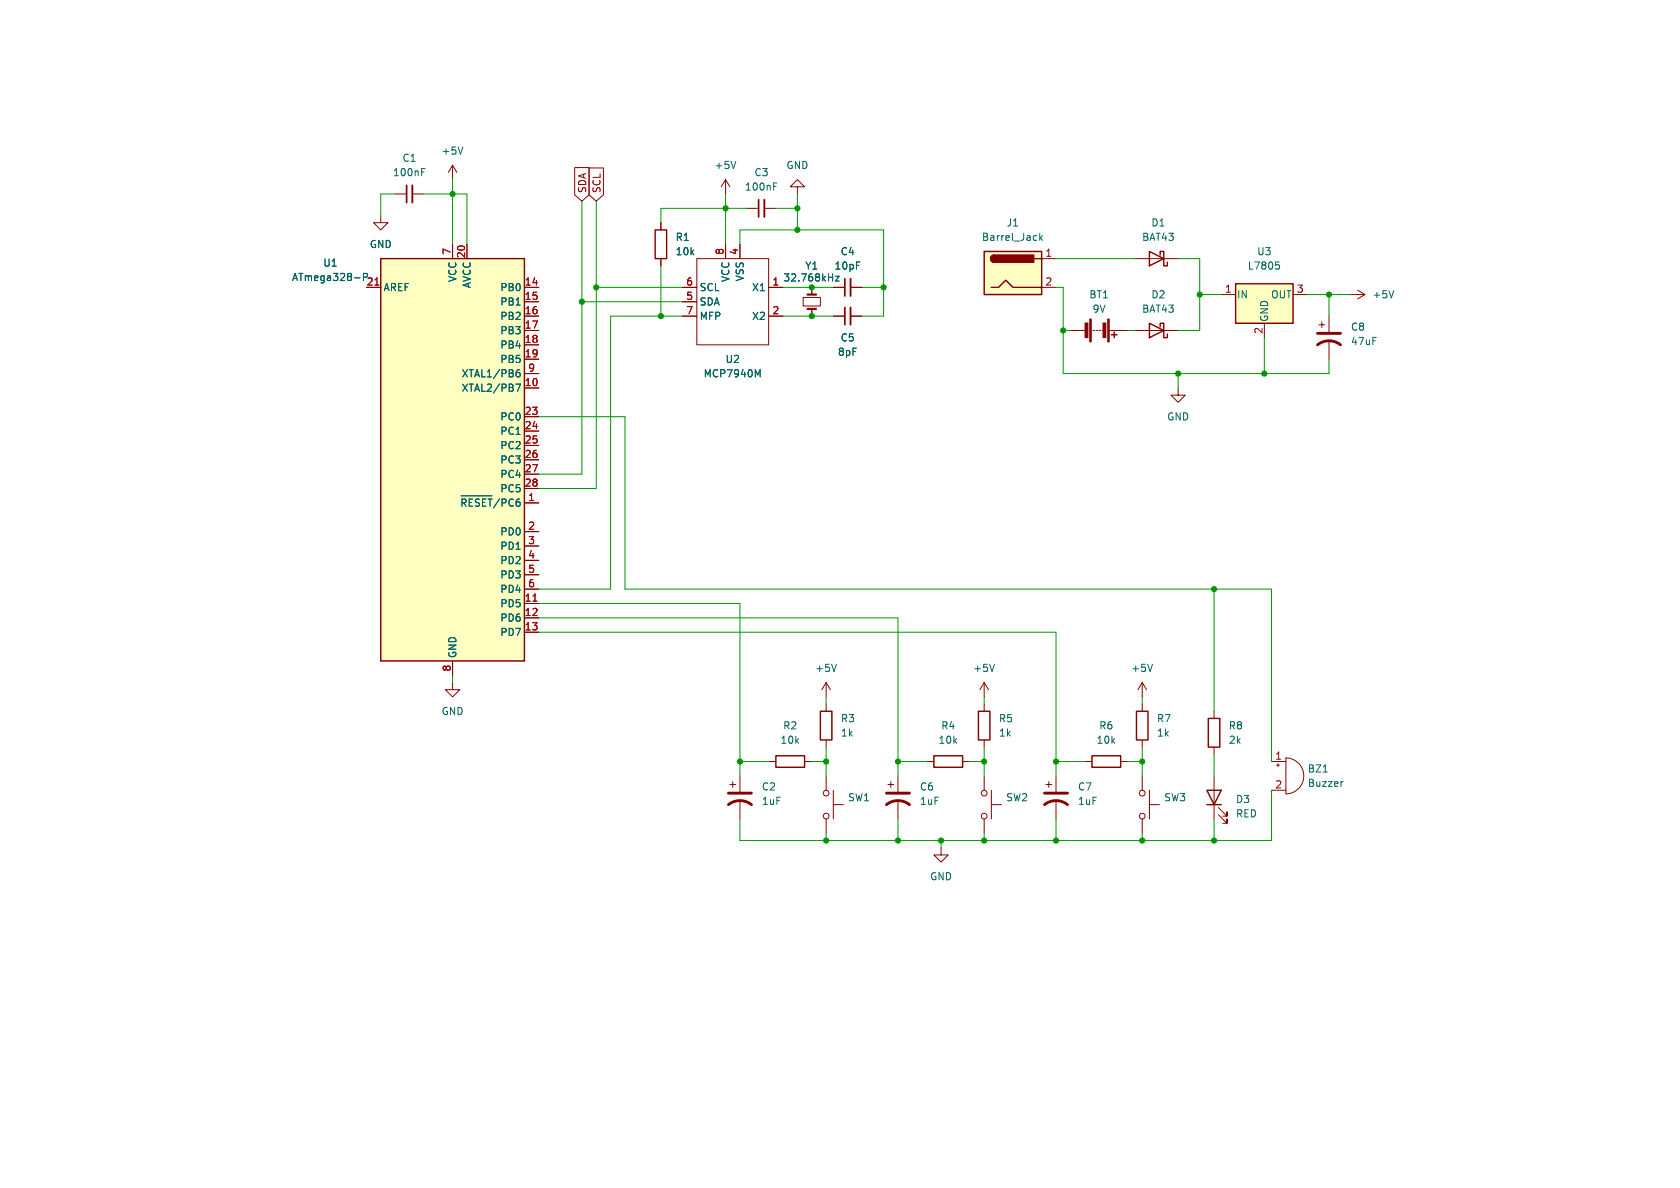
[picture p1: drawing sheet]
<svg xmlns="http://www.w3.org/2000/svg" width="297mm" height="210mm" viewBox="0 0 297 210" stroke-linecap="round" stroke-linejoin="round" font-family="sans-serif">
<path d="M72.9 32.8v3M135.1 35.3v3.1M150.4 49.3v3M150.4 54.4v3" fill="none" stroke="#840000" stroke-width=".33"/>
<path d="M71.9 32.8v3M134.1 35.3v3.1M149.4 49.3v3M149.4 54.4v3" fill="none" stroke="#840000" stroke-width=".3"/>
<g fill="none" stroke="#840000" stroke-width=".18">
<path d="M67.3 38.1v1.3h1.3l-1.3 1.2-1.3-1.2h1.3M69.8 34.3h2.1M72.9 34.3h2M80 29.2l-.8 1.3M80 29.2v2.6M80 29.2l.8 1.3M101.6 29.6h2.5v4.8l-1.2 1.2-1.3-1.2zM104.1 29.7h2.6v4.7l-1.3 1.2-1.3-1.2zM116.8 39.4v1.2M128.3 31.8l-.8 1.2M128.3 31.8v2.5M128.3 31.8l.7 1.2"/>
<path d="M132.1 36.8h2M135.1 36.8h2.1M141 33h1.2l-1.2-1.2-1.3 1.2h1.3v1.3M64.8 50.8h2.5M80 43.2v2.5M82.5 43.2v2.5M92.7 55.9h2.5M92.7 50.8h2.5M92.7 58.4h2.5M92.7 53.3h2.5M116.8 45.7v1.3M120.6 55.9h2.6"/>
<path d="M120.6 50.8h2.6M120.6 53.3h2.6M123.2 45.7h12.7v15.3h-12.7zM128.3 43.2v2.5M130.8 43.2v2.5M135.9 55.9h2.5M135.9 50.8h2.5M142 52.6h3v1.5h-3zM143.5 50.8v1.3M143.5 54.6v1.3M147.3 55.9h2.1M147.3 50.8h2.1"/>
<path d="M150.4 55.9h2M150.4 50.8h2M184.1 50.8h2.6M184.1 45.7h2.6M189.2 58.4h2.6M192.8 58.4h.2M193.3 58.4h.2M193.8 58.4h.3M194.3 58.4h.3M194.8 58.4h.3M196.1 58.4h3.3M200.7 58.4h7.6"/>
<path d="M200.7 45.7h7.6M215.9 52.1h2.5M223.5 57.2v2.5M228.6 52.1h2.5M233.2 57.4h1M233.7 56.9v1M234.9 55.9v2.8M238.8 52.1h2.5M240 51.3l1.3 .8M241.3 52.1l-1.3 .7M92.7 68.6h2.5M92.7 61h2.5"/>
<path d="M92.7 63.5h2.5M92.7 73.7h2.5M92.7 76.2h2.5M92.7 78.7h2.5M92.7 66h2.5M208.3 68.6v1.3h-1.3l1.3 1.2 1.2-1.2h-1.2M234.9 60.2v3.3M92.7 88.9h2.5M92.7 94h2.5M92.7 81.3h2.5M92.7 83.8h2.5M92.7 86.4h2.5"/>
<path d="M92.7 96.5h2.5M92.7 99.1h2.5M80 116.8v2.6M92.7 106.7h2.5M92.7 109.2h2.5M92.7 111.8h2.5M92.7 101.6h2.5M92.7 104.1h2.5M80 120.7v1.2h1.3l-1.3 1.3-1.3-1.3h1.3M129 138.7h1M129.5 138.2v1M130.8 137.2v2.8"/>
<path d="M135.9 134.6h1.3M142.2 134.6h1.3M146 120.7v2.5M146 124.5v1.2M146 130.8v1.3M146 137.2v2.5M146 120.7l-.7 1.2M146 120.7l.8 1.2M147.3 139.7v5.1M157 138.7h1M157.5 138.2v1M158.7 137.2v2.8"/>
<path d="M163.8 134.6h1.3M170.2 134.6h1.2M174 120.7v2.5M174 124.5v1.2M174 130.8v1.3M174 137.2v2.5M174 120.7l-.8 1.2M174 120.7l.8 1.2M175.3 139.7v5.1M184.9 138.7h1M185.4 138.2v1M186.7 137.2v2.8"/>
<path d="M191.8 134.6h1.2M198.1 134.6h1.3M201.9 120.7v2.5M201.9 124.5v1.2M201.9 130.8v1.3M201.9 137.2v2.5M201.9 120.7l-.7 1.2M201.9 120.7l.8 1.2M203.2 139.7v5.1M214.6 125.7v1.3M214.6 132.1v1.3M214.6 137.2v7.6"/>
<path d="M224.8 134.6h2.5M224.8 139.7h2.5M225.7 135.3h.5M225.9 135v.5M227.3 134a3.2 3.2 0 0 1 3.2 3.2 3.2 3.2 0 0 1-3.2 3.1zM130.8 141.5v3.3M146 144.8v2.5M147.3 142.2h1.8M158.7 141.5v3.3M166.4 149.9v1.2h1.2l-1.2 1.3-1.3-1.3h1.3M174 144.8v2.5M175.3 142.2h1.7"/>
<path d="M186.7 141.5v3.3M201.9 144.8v2.5M203.2 142.2h1.8M215.4 144l1.5 1.5v-.7v.7h-.7M215.4 142.7l1.5 1.6v-.8v.8h-.7"/>
<circle cx="146.1" cy="140.2" r=".51"/>
<circle cx="146.1" cy="144.3" r=".51"/>
<circle cx="174" cy="144.3" r=".51"/>
<circle cx="174" cy="140.2" r=".51"/>
<circle cx="201.9" cy="140.2" r=".51"/>
<circle cx="201.9" cy="144.3" r=".51"/>
</g>
<g fill="none" stroke="#006464" stroke-width=".18">
<path d="M74.5 29.8h.6M81.8 26l-.4 1.3M130.1 28.5l-.4 1.3M136.8 32.3h.6M62.7 49.1h1M65 48.8l-.1-.4-.6-.1v1.3M91.2 53.9h.8M147.7 48.8h.6l-.6 .9h.6M183.8 41.2v1.3M183.9 42l.4 .5M184.3 41.7l-.5 .4M225.5 46.3h.7"/>
<path d="M226 46.8l.2 .2v.3l-.2 .3M246.4 51.4l-.4 1.3M91.2 67.9h.8l-.5 1.3M91.2 66.1l.3-.3h.2l.3 .3v.3l-.3 .2h-.2l-.3-.2M91.8 65.4h-.3l-.3 .5M134 66.3l.4-.9v1.2M81.5 87.6h5.5M82.4 88.5l-.2-.3h-.5v1.3M83.6 88.2h-.7v1.3M84.8 88.3l-.5-.1-.3 .3M85.9 88.2h-.6v1.3M86.3 88.2h.7"/>
<path d="M86.6 88.2v1.3M88.3 88.2l-1.1 1.6M89.5 88.5l-.3-.3h-.4v1.3M90.8 88.3l-.4-.1-.4 .3M91.8 88.2l-.3 .1-.2 .2M147.9 117.4l-.5 1.3M175.8 117.4l-.4 1.3M203.7 117.4l-.4 1.3M237.4 138.2h-.2"/>
</g>
<path d="M232.9 58.9h4.1M232.9 61a3.3 3.3 0 0 1 4.1 0M128.8 142.2a3.3 3.3 0 0 1 4 0M128.8 140.2h4M156.7 142.2a3.3 3.3 0 0 1 4.1 0M156.7 140.2h4.1M184.7 142.2a3.3 3.3 0 0 1 4 0M184.7 140.2h4" fill="none" stroke="#840000" stroke-width=".51"/>
<g fill="#ffffc2" stroke="#ffffc2" stroke-width=".18">
<path d="M218.4 50.2h10.2v7h-10.2z"/>
<path d="M174 44.5h10.1v7.6h-10.1z"/>
<path d="M67.3 45.7h25.4v71.1h-25.4z"/>
</g>
<g fill="none" stroke="#840000" stroke-width=".25">
<path d="M67.3 45.7h25.4v71.1h-25.4zM115.8 40.6h2.1v5.1h-2.1zM174 44.5h10.1v7.6h-10.1zM175.3 50.8h1.2l1.3-1.3 1.3 1.3h5M175.8 45.1a.64 .64 0 0 0-.7 .6 .64 .64 0 0 0 .7 .7M182.9 45.7h1.2M196.5 59.2h1M197 58.7v1M203.2 57.2l2.5 1.2-2.5 1.3zM203.2 44.5l2.5 1.2-2.5 1.3zM205.1 57.8v-.6h.6v2.5h.7v-.6M205.1 45.1v-.6h.6v2.5h.7v-.6"/>
<path d="M218.4 50.2h10.2v7h-10.2zM137.2 133.6h5v2h-5zM145 125.7h2.1v5.1h-2.1zM165.1 133.6h5.1v2h-5.1zM173 125.7h2v5.1h-2zM193 133.6h5.1v2h-5.1zM200.9 125.7h2v5.1h-2zM213.4 139.7h2.5l-1.3 2.5zM213.6 127h2v5.1h-2zM213.4 142.2h2.5"/>
</g>
<g fill="#840000" stroke="#840000" stroke-width=".18">
<path d="M192.7 56.4h.2v4.1h-.2z"/>
<path d="M195.8 56.4h.3v4.1h-.3z"/>
<path d="M191.8 57.1h.5v2.6h-.5z"/>
<path d="M195 57.1h.5v2.6h-.5z"/>
</g>
<g fill="#840000" stroke="#840000" stroke-width=".25">
<path d="M175.3 45.3l.5-.2v1.3a.64 .64 0 0 1-.6-.4 .64 .64 0 0 1 .1-.7z"/>
<path d="M175.8 45.1h7v1.3h-7z"/>
</g>
<path d="M142.7 52.1h1.6M142.7 54.6h1.6" fill="none" stroke="#840000" stroke-width=".38"/>
<path d="M66.3 50.4h.7M94.2 106.3h.7" fill="none" stroke="#a90000" stroke-width=".18"/>
<g fill="none" stroke="#009600" stroke-width=".18">
<path d="M69.8 34.3h-2.5v3.8M74.9 34.3h7.6v8.9M80 31.8v11.4M102.9 35.6v48.2h-7.7M105.4 35.6v50.8h-10.2M128.3 34.3v8.9M132.1 36.8h-15.3v2.6M137.2 36.8h3.8M141 34.3v6.3M102.9 53.3h17.7M105.4 50.8h15.2M116.8 47v8.9"/>
<path d="M120.6 55.9h-12.7v48.2h-12.7M130.8 43.2v-2.6h25.4v15.3h-3.8M138.4 55.9h8.9M138.4 50.8h8.9M152.4 50.8h3.8M186.7 50.8h1.3v15.2h46.9v-2.5M186.7 45.7h14M188 58.4h1.2M199.4 58.4h1.3M208.3 45.7h3.8v12.7h-3.8M212.1 52.1h3.8M223.5 59.7v6.3"/>
<path d="M231.1 52.1h7.7M234.9 52.1v3.8M95.2 73.7h15.3v30.4h114.3v30.5M208.3 66v2.6M80 119.4v1.3M95.2 109.2h63.5v28M95.2 111.8h91.5v25.4M95.2 106.7h35.6v30.5M214.6 104.1v21.6M130.8 134.6h5.1M143.5 134.6h2.5M146 123.2v1.3"/>
<path d="M146 132.1v5.1M158.7 134.6h5.1M171.4 134.6h2.6M174 123.2v1.3M174 132.1v5.1M186.7 134.6h5.1M199.4 134.6h2.5M201.9 123.2v1.3M201.9 132.1v5.1M214.6 133.4v3.8M224.8 139.7v8.9h-94v-3.8M146 147.3v1.3"/>
<path d="M158.7 144.8v3.8M166.4 148.6v1.3M174 147.3v1.3M186.7 144.8v3.8M201.9 147.3v1.3M214.6 144.8v3.8"/>
</g>
<g fill="#009600" stroke="#009600" stroke-width=".18">
<circle cx="166.4" cy="148.6" r=".46"/>
<circle cx="158.7" cy="148.6" r=".46"/>
<circle cx="130.8" cy="134.6" r=".46"/>
<circle cx="223.5" cy="66" r=".46"/>
<circle cx="234.9" cy="52.1" r=".46"/>
<circle cx="188" cy="58.4" r=".46"/>
<circle cx="208.3" cy="66" r=".46"/>
<circle cx="143.5" cy="55.9" r=".46"/>
<circle cx="212.1" cy="52.1" r=".46"/>
<circle cx="156.2" cy="50.8" r=".46"/>
<circle cx="143.5" cy="50.8" r=".46"/>
<circle cx="214.6" cy="104.1" r=".46"/>
<circle cx="214.6" cy="148.6" r=".46"/>
<circle cx="201.9" cy="134.6" r=".46"/>
<circle cx="141" cy="36.8" r=".46"/>
<circle cx="128.3" cy="36.8" r=".46"/>
<circle cx="116.8" cy="55.9" r=".46"/>
<circle cx="102.9" cy="53.3" r=".46"/>
<circle cx="105.4" cy="50.8" r=".46"/>
<circle cx="80" cy="34.3" r=".46"/>
<circle cx="141" cy="40.6" r=".46"/>
<circle cx="174" cy="148.6" r=".46"/>
<circle cx="186.7" cy="148.6" r=".46"/>
<circle cx="158.7" cy="134.6" r=".46"/>
<circle cx="201.9" cy="148.6" r=".46"/>
<circle cx="186.7" cy="134.6" r=".46"/>
<circle cx="174" cy="134.6" r=".46"/>
<circle cx="146" cy="148.6" r=".46"/>
<circle cx="146" cy="134.6" r=".46"/>
</g>
<g font-size="1.8" fill="#006464">
<text x="71.1" y="28.8">C1</text>
<text x="78" y="27.5">+5V</text>
<text x="69.4" y="31.3">100nF</text>
<text x="126.3" y="30">+5V</text>
<text x="131.6" y="33.8">100nF</text>
<text x="133.3" y="31.3">C3</text>
<text x="139" y="30">GND</text>
<text x="177.9" y="40.2">J1</text>
<text x="203.5" y="40.2">D1</text>
<text x="57.1" y="47.3">U1</text>
<text x="65.3" y="44">GND</text>
<text x="119.4" y="42.7">R1</text>
<text x="119.4" y="45.3">10k</text>
<text x="142.3" y="47.8">Y1</text>
<text x="147.5" y="47.8">10pF</text>
<text x="148.6" y="45.3">C4</text>
<text x="173.5" y="42.7">Barrel_Jack</text>
<text x="201.9" y="42.7">BAT43</text>
<text x="220.5" y="47.8">L7805</text>
<text x="222.2" y="45.3">U3</text>
<text x="51.6" y="49.8">ATmega328-P</text>
<text x="67.8" y="51.6">AREF</text>
<text x="80.8" y="50" transform="rotate(-90 80.8 50)">VCC</text>
<text x="83.4" y="51.1" transform="rotate(-90 83.4 51.1)">AVCC</text>
<text x="88.3" y="51.6">PB0</text>
<text x="123.7" y="51.6">SCL</text>
<text x="129.1" y="50" transform="rotate(-90 129.1 50)">VCC</text>
<text x="131.6" y="49.9" transform="rotate(-90 131.6 49.9)">VSS</text>
<text x="132.8" y="51.6">X1</text>
<text x="138.4" y="49.9">32.768kHz</text>
<text x="192.5" y="52.9">BT1</text>
<text x="203.5" y="52.9">D2</text>
<text x="218.7" y="52.9">IN</text>
<text x="224.6" y="52.9">OUT</text>
<text x="242.6" y="52.9">+5V</text>
<text x="88.3" y="54.2">PB1</text>
<text x="88.3" y="56.7">PB2</text>
<text x="88.3" y="59.2">PB3</text>
<text x="123.7" y="54.2">SDA</text>
<text x="123.7" y="56.7">MFP</text>
<text x="132.8" y="56.7">X2</text>
<text x="193.1" y="55.4">9V</text>
<text x="201.9" y="55.4">BAT43</text>
<text x="224.3" y="56.9" transform="rotate(-90 224.3 56.9)">GND</text>
<text x="238.8" y="58.6">C8</text>
<text x="88.3" y="61.8">PB4</text>
<text x="88.3" y="64.3">PB5</text>
<text x="128.2" y="64.3">U2</text>
<text x="148.1" y="63.1">8pF</text>
<text x="148.6" y="60.5">C5</text>
<text x="238.8" y="61.2">47uF</text>
<text x="81.5" y="69.4">XTAL2/PB7</text>
<text x="81.5" y="66.9">XTAL1/PB6</text>
<text x="124.3" y="66.9">MCP7940M</text>
<text x="88.3" y="74.5">PC0</text>
<text x="88.3" y="77">PC1</text>
<text x="206.3" y="74.5">GND</text>
<text x="88.3" y="79.6">PC2</text>
<text x="88.3" y="82.1">PC3</text>
<text x="88.3" y="84.6">PC4</text>
<text x="88.3" y="87.2">PC5</text>
<text x="81.2" y="90.3">~{RESET}/PC6</text>
<text x="88.3" y="94.8">PD0</text>
<text x="88.3" y="97.3">PD1</text>
<text x="88.3" y="99.9">PD2</text>
<text x="88.3" y="107.5">PD5</text>
<text x="88.3" y="102.4">PD3</text>
<text x="88.3" y="105">PD4</text>
<text x="88.3" y="110">PD6</text>
<text x="88.3" y="112.6">PD7</text>
<text x="80.8" y="116.3" transform="rotate(-90 80.8 116.3)">GND</text>
<text x="144.1" y="118.9">+5V</text>
<text x="172" y="118.9">+5V</text>
<text x="199.9" y="118.9">+5V</text>
<text x="78" y="126.6">GND</text>
<text x="137.9" y="131.6">10k</text>
<text x="138.4" y="129.1">R2</text>
<text x="148.6" y="127.8">R3</text>
<text x="148.6" y="130.4">1k</text>
<text x="165.9" y="131.6">10k</text>
<text x="166.3" y="129.1">R4</text>
<text x="176.5" y="127.8">R5</text>
<text x="176.5" y="130.4">1k</text>
<text x="193.8" y="131.6">10k</text>
<text x="194.3" y="129.1">R6</text>
<text x="204.5" y="127.8">R7</text>
<text x="204.5" y="130.4">1k</text>
<text x="217.2" y="129.1">R8</text>
<text x="217.2" y="131.6">2k</text>
<text x="231.1" y="136.7">BZ1</text>
<text x="134.6" y="139.9">C2</text>
<text x="134.6" y="142.4">1uF</text>
<text x="149.9" y="141.8">SW1</text>
<text x="162.6" y="139.9">C6</text>
<text x="162.6" y="142.4">1uF</text>
<text x="177.8" y="141.8">SW2</text>
<text x="190.5" y="139.9">C7</text>
<text x="190.5" y="142.4">1uF</text>
<text x="205.7" y="141.8">SW3</text>
<text x="218.4" y="142.1">D3</text>
<text x="231.1" y="139.3">Buzzer</text>
<text x="218.4" y="144.7">RED</text>
<text x="164.4" y="155.8">GND</text>
</g>
<g font-size="1.8" fill="#840000">
<text x="103.8" y="34.1" transform="rotate(-90 103.8 34.1)">SDA</text>
<text x="106.3" y="34.1" transform="rotate(-90 106.3 34.1)">SCL</text>
</g>
<g font-size="1.8" fill="#a90000">
<text x="79.8" y="45.1" transform="rotate(-90 79.8 45.1)">7</text>
<text x="82.3" y="45.7" transform="rotate(-90 82.3 45.7)">20</text>
<text x="128" y="45.1" transform="rotate(-90 128 45.1)">8</text>
<text x="130.6" y="45.1" transform="rotate(-90 130.6 45.1)">4</text>
<text x="184.8" y="45.5">1</text>
<text x="64.8" y="50.5">21</text>
<text x="92.7" y="50.5">14</text>
<text x="92.7" y="53.1">15</text>
<text x="121.3" y="53.1">5</text>
<text x="121.3" y="50.5">6</text>
<text x="136.5" y="50.5">1</text>
<text x="184.8" y="50.5">2</text>
<text x="216.5" y="51.8">1</text>
<text x="229.2" y="51.8">3</text>
<text x="92.7" y="55.6">16</text>
<text x="92.7" y="58.2">17</text>
<text x="121.3" y="55.6">7</text>
<text x="136.5" y="55.6">2</text>
<text x="223.3" y="59.1" transform="rotate(-90 223.3 59.1)">2</text>
<text x="92.7" y="60.7">18</text>
<text x="92.7" y="63.2">19</text>
<text x="93.3" y="65.8">9</text>
<text x="92.7" y="68.3">10</text>
<text x="92.7" y="73.4">23</text>
<text x="92.7" y="75.9">24</text>
<text x="92.7" y="78.5">25</text>
<text x="92.7" y="81">26</text>
<text x="92.7" y="83.6">27</text>
<text x="92.7" y="86.1">28</text>
<text x="93.3" y="88.6">1</text>
<text x="93.3" y="93.7">2</text>
<text x="93.3" y="96.3">3</text>
<text x="93.3" y="98.8">4</text>
<text x="93.3" y="101.3">5</text>
<text x="92.7" y="106.4">11</text>
<text x="93.3" y="103.9">6</text>
<text x="92.7" y="109">12</text>
<text x="92.7" y="111.5">13</text>
<text x="79.8" y="118.8" transform="rotate(-90 79.8 118.8)">8</text>
<text x="225.4" y="134.4">1</text>
<text x="225.4" y="139.4">2</text>
</g>
</svg>
